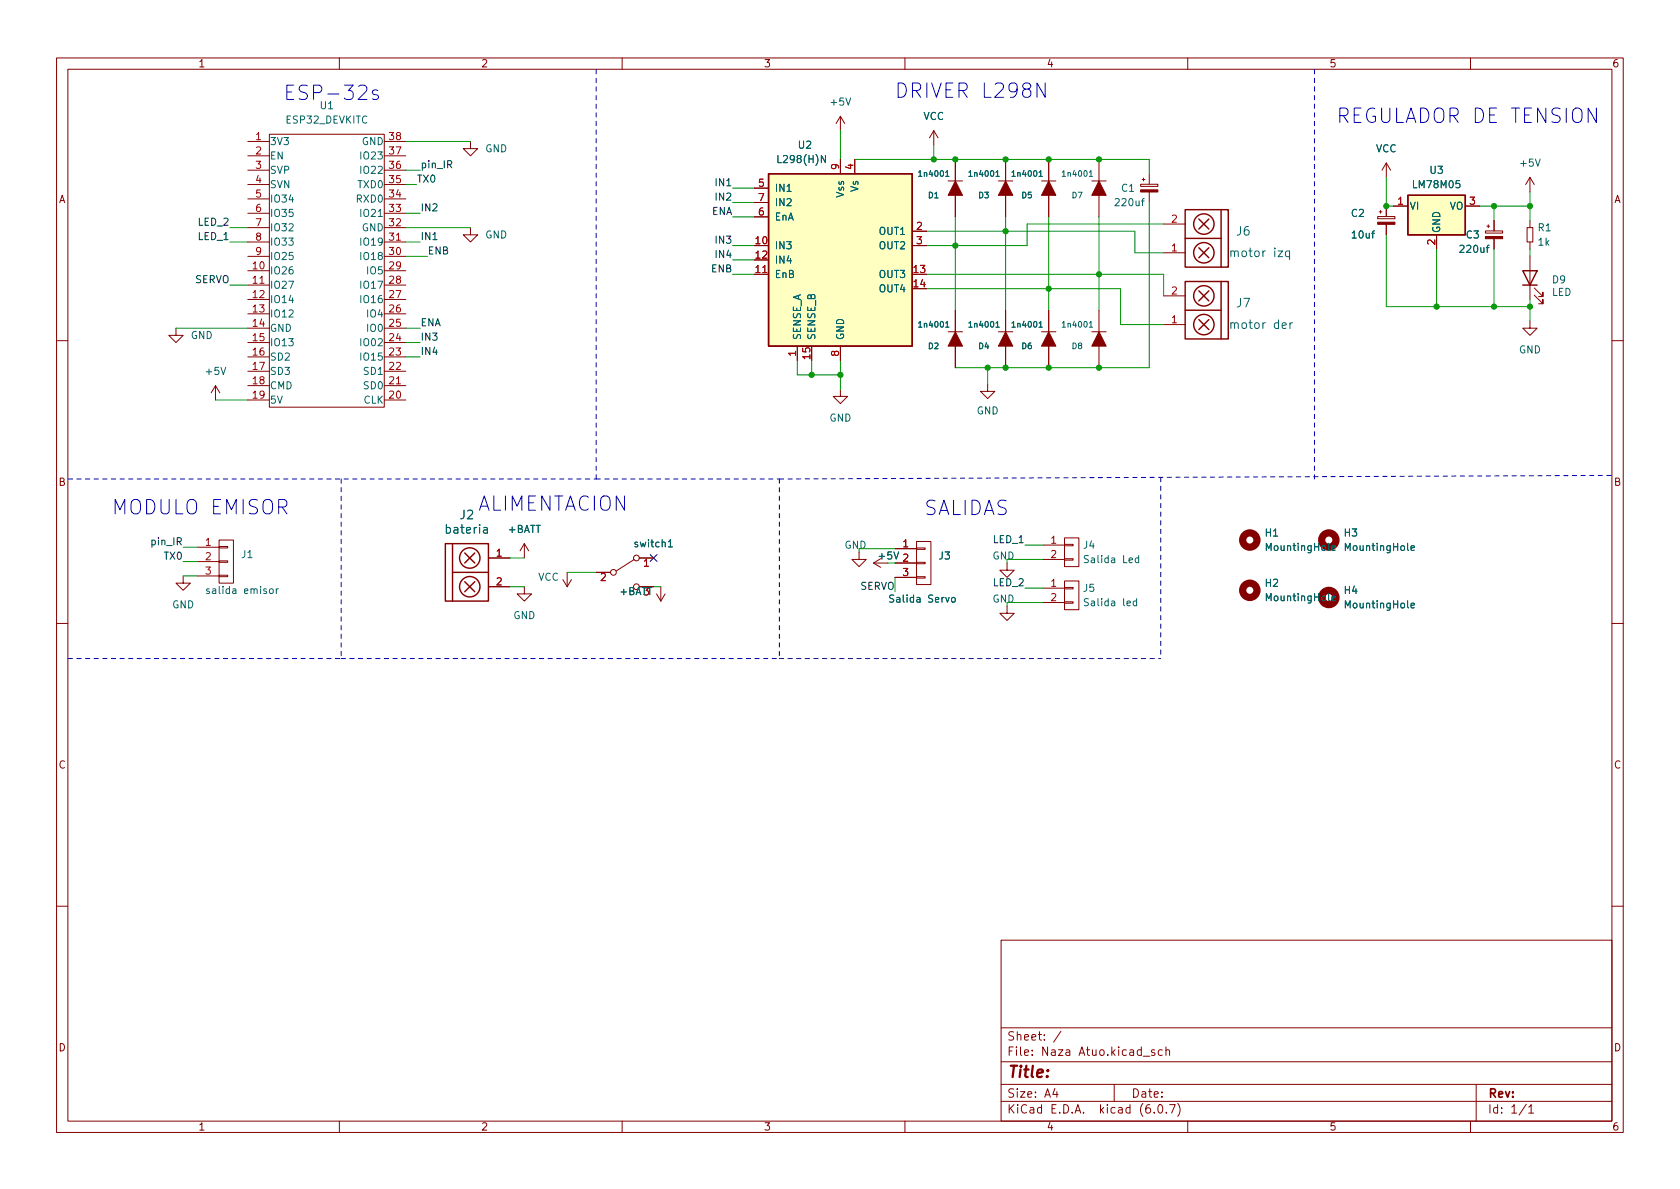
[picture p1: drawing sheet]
<svg xmlns="http://www.w3.org/2000/svg" width="297mm" height="210mm" viewBox="0 0 297 210" stroke-linecap="round" stroke-linejoin="round" font-family="sans-serif">
<g fill="none" stroke="#840000" stroke-width=".18">
<path d="M10 10.2h277v190.1h-277zM12 12.2h273v186.1h-273zM60 10.2v2M110 10.2v2M160 10.2v2M210 10.2v2M260 10.2v2M43.8 25h3.8M43.8 27.6h3.8M43.8 30.1h3.8M43.8 37.7h3.8M43.8 35.2h3.8"/>
<path d="M43.8 32.6h3.8M47.6 23.7h20.3v48.3h-20.3zM67.9 25h3.9M67.9 27.6h3.9M67.9 30.1h3.9M67.9 37.7h3.9M67.9 35.2h3.9M67.9 32.6h3.9M83.2 25v1.3h1.3l-1.3 1.3-1.3-1.3h1.3M133.3 33.3h2.6M133.3 38.3h2.6M133.3 35.8h2.6"/>
<path d="M148.6 20.6v2.5M148.6 28.2v2.5M148.6 20.6l-.8 1.2M148.6 20.6l.8 1.2M151.1 28.2v2.5M165.1 23.1l-.8 1.3M165.1 23.1v2.5M165.1 23.1l.8 1.3M167.6 32h2.6M168.9 28.2v3.8M168.9 34.5v3.8M176.5 32h2.6"/>
<path d="M177.8 28.2v3.8M177.8 34.5v3.8M184.1 32h2.6M185.4 28.2v3.8M185.4 34.5v3.8M193 32h2.6M194.3 28.2v3.8M194.3 34.5v3.8M201.7 32.6h3v.4h-3zM201.9 31.7h.5M202.2 31.5v.5M203.2 30.7v1.9"/>
<path d="M203.2 34v1.8M205.7 39.6h3.8M243.6 38.3h3v.4h-3zM243.8 37.5h.5M244.1 37.2v.5M245.1 28.8v2.6M245.1 36.4v1.9M245.1 39.7v1.8M245.1 28.8l-.8 1.3M245.1 28.8l.8 1.3M246.4 36.4h2.5M259.1 36.4h2.5"/>
<path d="M262.9 40h.5M263.1 39.7v.6M264.2 39v1.8M270.5 31.4v2.5M270.5 39v1.3M270.5 31.4l-.8 1.2M270.5 31.4l.8 1.2M31.1 58v1.3h1.3l-1.3 1.3-1.3-1.3h1.3M43.8 47.9h3.8M43.8 50.4h3.8M43.8 53h3.8M43.8 55.5h3.8"/>
<path d="M43.8 58h3.8M43.8 45.3h3.8M43.8 42.8h3.8M43.8 40.3h3.8M67.9 47.9h3.9M67.9 50.4h3.9M67.9 53h3.9M67.9 55.5h3.9M67.9 58h3.9M67.9 45.3h3.9M67.9 42.8h3.9M67.9 40.3h3.9"/>
<path d="M83.2 40.3v1.2h1.3l-1.3 1.3-1.3-1.3h1.3M133.3 48.5h2.6M161.3 40.9h2.5M161.3 43.4h2.5M167.6 58.7h2.6M168.9 54.9v3.8M176.5 58.7h2.6M177.8 54.9v3.8M184.1 58.7h2.6M185.4 54.9v3.8M193 58.7h2.6M194.3 54.9v3.8"/>
<path d="M205.7 44.7h3.8M205.7 57.4h3.8M205.7 52.3h3.8M254 41.5v2.6M262.6 40.8h3.1v.4h-3.1zM264.2 42.2v1.9M270 40.3h1v2.5h-1zM270.5 56.8v1.2h1.3l-1.3 1.3-1.3-1.3h1.3M270.5 42.8v1.3M270.5 45.3v7.7M271.3 52.2l1.5 1.5v-.7v.7h-.8M271.3 50.9l1.5 1.5v-.7v.7h-.8"/>
<path d="M10 60.2h2M38.1 68.2l-.8 1.3M38.1 68.2v2.5M38.1 68.2l.8 1.3M43.8 60.6h3.8M43.8 63.1h3.8M43.8 65.7h3.8M43.8 68.2h3.8M43.8 70.7h3.8M67.9 60.6h3.9M67.9 63.1h3.9M67.9 65.7h3.9"/>
<path d="M67.9 68.2h3.9M67.9 70.7h3.9M141 61.2v2.5M148.6 68.8v1.3h1.3l-1.3 1.3-1.3-1.3h1.3M148.6 61.2v2.5M168.9 61.2v3.8M174.6 67.9v1.3h1.3l-1.3 1.3-1.2-1.3h1.2M177.8 61.2v3.8M185.4 61.2v3.8M194.3 61.2v3.8M285 60.2h2M34.9 96.8h3.8"/>
<path d="M34.9 99.3h3.8M38.7 99.2h1.6v.2h-1.6zM38.7 96.6h1.6v.3h-1.6zM38.7 95.5h2.6v7.6h-2.6zM86.4 98.7h3.8M92.7 96.1l-.8 1.3M92.7 96.1v2.6M92.7 96.1l.8 1.3M112.1 98.9l-3.1 2.1M113 98.7h2.6M151.9 97.7v1.2h1.3l-1.3 1.3-1.3-1.3h1.3M154.4 99.6h2.6"/>
<path d="M154.4 99.6l1.3 .7M155.7 98.8l-1.3 .8M158.2 97h3.9M158.2 99.6h3.9M162.1 99.4h1.5v.3h-1.5zM162.1 96.9h1.5v.2h-1.5zM162.1 95.8h2.5v7.6h-2.5zM178.1 99.6v1.2h1.2l-1.2 1.3-1.3-1.3h1.3M184.4 96.4h3.8M184.4 98.9h3.8M188.2 98.8h1.5v.3h-1.5zM188.2 96.3h1.5v.2h-1.5z"/>
<path d="M188.2 95.1h2.6v5.1h-2.6zM10 110.2h2M32.4 101.8v1.3h1.3l-1.3 1.3-1.3-1.3h1.3M34.9 101.8h3.8M38.7 101.7h1.6v.3h-1.6zM86.4 103.8h3.8M92.7 103.8v1.2h1.3l-1.3 1.3-1.3-1.3h1.3M99.5 102.5l.8 1.3M100.3 101.2v2.6M101 102.5l-.7 1.3M105.4 101.2h2.5M116.1 105l.7 1.3"/>
<path d="M116.8 103.8v2.5M117.6 105l-.8 1.3M158.2 102.1h3.9M162.1 102h1.5v.2h-1.5zM178.1 107.2v1.3h1.2l-1.2 1.2-1.3-1.2h1.3M184.4 104h3.8M184.4 106.5h3.8M188.2 106.4h1.5v.3h-1.5zM188.2 103.9h1.5v.2h-1.5zM188.2 102.7h2.6v5.1h-2.6zM285 110.2h2M10 160.2h2"/>
<path d="M177 166.3h108v32h-108zM285 160.2h2M60 198.3v2M110 198.3v2M160 198.3v2M177 194.8h108M177 191.8h108M177 187.8h108M177 181.8h108M186.5 192.5l-.4 1h1M186.9 193v1M187.6 182.4l-1.3 1.9"/>
<path d="M197 191.8v3M202.1 186.8h1.2M204.1 196.7v.1M204.1 185.7l-.3-.1-.2 .2v.3l.5 .1v.4h-.5M204.9 195.4l.2-.1a.81 .81 0 0 1 .6 .7 .81 .81 0 0 1-.3 .8h-.2a.81 .81 0 0 1-.6-.6 .81 .81 0 0 1 .3-.8zM205.5 185.7l-.4-.1-.3 .3v.4l.1 .3h.6M206.1 185.8l.3-.2 .3 .1 .1 .9M206.1 185.1v1.5M206.2 196.7v.1M206.8 195.3h1l-.7 1.5M208.2 195.1a1.72 1.72 0 0 1 0 2.3M210 198.3v2"/>
<path d="M260 198.3v2M261 191.8v6.5M269.9 195.3l-1.3 1.9M270.3 195.8l.4-.5v1.5M270.3 196.8h.9"/>
<circle cx="112.5" cy="98.7" r=".51"/>
<circle cx="108.5" cy="101.2" r=".51"/>
<circle cx="112.5" cy="103.8" r=".51"/>
</g>
<g fill="#ffffc2" stroke="#ffffc2" stroke-width=".18">
<path d="M135.9 30.7h25.4v30.5h-25.4z"/>
<path d="M248.9 34.5h10.2v7h-10.2z"/>
</g>
<g fill="none" stroke="#840000" stroke-width=".25">
<path d="M135.9 30.7h25.4v30.5h-25.4zM209.5 37.1h7.7v10.1h-7.7zM212 38.7l1.7 1.8M213.7 38.7l-1.7 1.8M215.9 37.1v10.1M248.9 34.5h10.2v7h-10.2zM209.5 49.8h7.7v10.1h-7.7zM209.5 42.2h6.4M209.5 54.9h6.4M212 43.8l1.7 1.8M212 51.4l1.7 1.8M212 56.5l1.7 1.8"/>
<path d="M213.7 43.8l-1.7 1.8M213.7 51.4l-1.7 1.8M213.7 56.5l-1.7 1.8M215.9 49.8v10.1M269.2 47.9h2.6l-1.3 2.5zM269.2 50.4h2.6M78.7 96.1h7.7v10.2h-7.7zM80 96.1v10.2M82.2 97.8l1.7 1.8M83.9 97.8l-1.7 1.8M80 101.2h6.4M82.2 102.9l1.7 1.7"/>
<path d="M83.9 102.9l-1.7 1.7"/>
<circle cx="212.9" cy="39.6" r="1.8"/>
<circle cx="212.9" cy="44.7" r="1.8"/>
<circle cx="212.9" cy="57.4" r="1.8"/>
<circle cx="212.9" cy="52.3" r="1.8"/>
<circle cx="83.1" cy="98.7" r="1.8"/>
<circle cx="83.1" cy="103.8" r="1.8"/>
</g>
<g fill="none" stroke="#006464" stroke-width=".18">
<path d="M167.2 31.2h.6M176.1 31.2h.6M183.7 31.2h.6M192.6 31.2h.6M167.2 57.9h.6M176.1 57.9h.6M183.7 57.9h.6M192.6 57.9h.6M228 44.4h-.4l-.3 .3v.4l.1 .2h.6M228 44.4v1.5M228.1 57.1v1M228.5 57.1h-.3l-.1 .3"/>
<path d="M118.2 95.8l.3-.4v1.3M118.2 96.7h.7M201.3 98.7h-.3l-.3 .2 .1 .5h.5M201.3 98.2v1.3M235.5 96.9l.6-.1v-.2l-.4-.1-.2 .2 .1 .6h.5M249.5 96.9l.6-.1-.1-.2-.3-.1-.2 .2v.6h.5M37 104.2l-.3-.1-.2 .2 .1 .2 .4 .1v.3h-.5M47.7 104.2l.2-.1 .3 .1 .1 .5-.1 .2-.3 .1-.2-.2zM48.9 104.1v.9M49.2 104.1l-.3 .3M168.3 105.8l.2-.2 .3 .2 .1 .4-.1 .2-.3 .1-.2-.1zM201 106.3h-.4l-.2 .2 .1 .6h.5"/>
<path d="M201 105.9v1.2M235.5 105.8l.6-.1v-.3h-.4l-.2 .2 .1 .6h.5M249.5 107.1l.6-.1-.1-.3h-.3l-.2 .1v.6h.5"/>
</g>
<g fill="#840000" stroke="#840000" stroke-width=".18">
<path d="M262.6 41.8h3.1v.4h-3.1z"/>
<path d="M185.4 58.7l1.3 2.5h-2.6z"/>
<path d="M168.9 32l1.3 2.5h-2.6z"/>
<path d="M201.7 33.6h3v.4h-3z"/>
<path d="M194.3 32l1.3 2.5h-2.6z"/>
<path d="M185.4 32l1.3 2.5h-2.6z"/>
<path d="M177.8 32l1.3 2.5h-2.6z"/>
<path d="M177.8 58.7l1.3 2.5h-2.6z"/>
<path d="M243.6 39.3h3v.4h-3z"/>
<path d="M168.9 58.7l1.3 2.5h-2.6z"/>
<path d="M194.3 58.7l1.3 2.5h-2.6z"/>
</g>
<g fill="none" stroke="#840000" stroke-width="1.3">
<circle cx="221" cy="95.5" r="1.27"/>
<circle cx="234.9" cy="95.5" r="1.27"/>
<circle cx="221" cy="104.4" r="1.27"/>
<circle cx="234.9" cy="105.7" r="1.27"/>
</g>
<path d="M66.8 16l-.6-.1-.4 .4 .2 .3 .8 .3 .1 .2-.1 .4-.2 .1-.8-.1M184.8 14.7v2.5l-1.5-2.5v2.5M282.3 19.1v2.6l-1.5-2.6v2.6" fill="none" stroke="#0000c2" stroke-width=".18"/>
<path d="M105.4 12.3v73M232.4 12.3v72.4M12.1 84.7h93.3M60.3 84.7v31.8M105.4 84.7h32.4M137.8 84.7l147.3-.6M137.8 84.7v31.8M12.1 116.5h48.2M60.3 116.5h77.5" fill="none" stroke="#0000c2" stroke-width=".18" stroke-dasharray=".8 .8"/>
<path d="M205.2 84.4v32.1M137.8 116.5h67.4" fill="none" stroke="#000084" stroke-width=".18" stroke-dasharray=".8 .8"/>
<g fill="none" stroke="#009600" stroke-width=".18">
<path d="M71.8 30.1h2.5M71.8 25h11.4M71.8 32.6h1.9M71.8 37.7h2.5M129.5 38.3h3.8M129.5 35.8h3.8M129.5 33.3h3.8M148.6 23.1v5.1M151.1 28.2h52.1v2.5M165.1 25.6v2.6M168.9 38.3v16.6M177.8 38.3v16.6"/>
<path d="M185.4 38.3v16.6M194.3 38.3v16.6M203.2 35.8v29.2h-34.3M205.7 39.6h-24.1v3.8h-17.8M245.1 31.4v5h1.3M261.6 36.4h8.9M264.2 36.4v2.6M270.5 33.9v5.1M31.1 58h12.7M40.6 50.4h3.2M40.6 42.8h3.2M40.6 40.3h3.2"/>
<path d="M71.8 42.8h2.5M71.8 45.3h3.8M71.8 58h2.5M71.8 40.3h11.4M129.5 48.5h3.8M129.5 43.4h3.8M129.5 46h3.8M163.8 51h34.3v6.4h7.6M163.8 40.9h36.9v3.8h5M163.8 48.5h41.9v3.8M245.1 41.5v12.7h25.4M254 44.1v10.1"/>
<path d="M264.2 44.1v10.1M270.5 44.1v1.2M270.5 53v3.8M38.1 70.7h5.7M71.8 63.1h2.5M71.8 60.6h2.5M141 63.7v2.6h7.6M143.5 63.7v2.6M148.6 63.7v5.1M174.6 65v2.9M32.4 96.8h2.5M32.4 99.3h2.5"/>
<path d="M90.2 98.7h2.5M151.9 97h6.3M178.1 98.9h6.3M181.2 96.4h3.2M32.4 101.8h2.5M90.2 103.8h2.5M100.3 101.2h5.1M115.6 103.8h1.2M158.2 102.1v2.5M178.1 106.5h6.3M181.2 104h3.2"/>
</g>
<path d="M115 98.1l1.2 1.2M116.2 98.1l-1.2 1.2" fill="none" stroke="#000084" stroke-width=".18"/>
<g fill="#009600" stroke="#009600" stroke-width=".18">
<circle cx="270.5" cy="36.4" r=".46"/>
<circle cx="254" cy="54.2" r=".46"/>
<circle cx="264.2" cy="54.2" r=".46"/>
<circle cx="245.1" cy="36.4" r=".46"/>
<circle cx="264.2" cy="36.4" r=".46"/>
<circle cx="270.5" cy="54.2" r=".46"/>
<circle cx="185.4" cy="51" r=".46"/>
<circle cx="168.9" cy="43.4" r=".46"/>
<circle cx="165.1" cy="28.2" r=".46"/>
<circle cx="143.5" cy="66.3" r=".46"/>
<circle cx="174.6" cy="65" r=".46"/>
<circle cx="148.6" cy="66.3" r=".46"/>
<circle cx="194.3" cy="65" r=".46"/>
<circle cx="185.4" cy="28.2" r=".46"/>
<circle cx="194.3" cy="28.2" r=".46"/>
<circle cx="194.3" cy="48.5" r=".46"/>
<circle cx="177.8" cy="28.2" r=".46"/>
<circle cx="177.8" cy="40.9" r=".46"/>
<circle cx="185.4" cy="65" r=".46"/>
<circle cx="177.8" cy="65" r=".46"/>
<circle cx="168.9" cy="28.2" r=".46"/>
</g>
<g font-size="3.5" fill="#0000c2">
<text x="50" y="17.7">ESP-32s</text>
<text x="158.1" y="17.3">DRIVER L298N</text>
<text x="236.2" y="21.8">REGULADOR DE TENSION</text>
<text x="19.7" y="91">MODULO EMISOR</text>
<text x="84.5" y="90.4">ALIMENTACION</text>
<text x="163.3" y="91.1">SALIDAS</text>
</g>
<text font-size="2.8" fill="#840000" x="178" y="190.6">Title:</text>
<g font-size="2.1" fill="#006464">
<text x="218.7" y="41.7">J6</text>
<text x="218" y="45.5">motor izq</text>
<text x="218" y="58.2">motor der</text>
<text x="218.7" y="54.4">J7</text>
<text x="79.1" y="94.4">bateria</text>
<text x="81.4" y="91.8">J2</text>
</g>
<g font-size="2.1" fill="#840000">
<text x="178" y="184">Sheet: /</text>
<text x="178" y="186.7">File: Naza Atuo.kicad_sch</text>
<text x="178" y="196.9">KiCad E.D.A. kicad (6.0.7)</text>
<text x="178" y="194.1">Size: A4</text>
<text x="200" y="194.1">Date:</text>
<text x="263" y="194.1">Rev:</text>
<text x="263" y="196.9">Id: 1/1</text>
</g>
<g font-size="1.8" fill="#840000">
<text x="35" y="11.9">1</text>
<text x="85" y="11.9">2</text>
<text x="135" y="11.9">3</text>
<text x="185" y="11.9">4</text>
<text x="235" y="11.9">5</text>
<text x="285" y="11.9">6</text>
<text x="10.3" y="35.9">A</text>
<text x="285.3" y="35.9">A</text>
<text x="10.3" y="85.9">B</text>
<text x="285.3" y="85.9">B</text>
<text x="10.3" y="135.9">C</text>
<text x="285.3" y="135.9">C</text>
<text x="10.3" y="185.9">D</text>
<text x="285.3" y="185.9">D</text>
<text x="35" y="199.9">1</text>
<text x="85" y="199.9">2</text>
<text x="135" y="199.9">3</text>
<text x="185" y="199.9">4</text>
<text x="235" y="199.9">5</text>
<text x="285" y="199.9">6</text>
</g>
<g font-size="1.8" fill="#006464">
<text x="50.7" y="21.8">ESP32_DEVKITC</text>
<text x="56.7" y="19.3">U1</text>
<text x="147" y="18.7">+5V</text>
<text x="163.2" y="21.2">VCC</text>
<text x="47.7" y="25.6">3V3</text>
<text x="47.7" y="28.2">EN</text>
<text x="64" y="25.6">GND</text>
<text x="64.1" y="28.2">IO23</text>
<text x="85.8" y="26.9">GND</text>
<text x="137.9" y="28.8">L298(H)N</text>
<text x="141.2" y="26.3">U2</text>
<text x="243.2" y="26.9">VCC</text>
<text x="268.9" y="29.5">+5V</text>
<text x="47.7" y="30.7">SVP</text>
<text x="47.7" y="33.3">SVN</text>
<text x="47.7" y="35.8">IO34</text>
<text x="63.2" y="35.8">RXD0</text>
<text x="63.4" y="33.3">TXD0</text>
<text x="64.1" y="30.7">IO22</text>
<text x="136.9" y="33.9">IN1</text>
<text x="149.2" y="34.9" transform="rotate(-90 149.2 34.9)">Vss</text>
<text x="151.8" y="33.9" transform="rotate(-90 151.8 33.9)">Vs</text>
<text x="198.3" y="33.9">C1</text>
<text x="250" y="33.3">LM78M05</text>
<text x="252.9" y="30.7">U3</text>
<text x="47.7" y="38.3">IO35</text>
<text x="47.7" y="40.9">IO32</text>
<text x="64" y="40.9">GND</text>
<text x="64.1" y="38.3">IO21</text>
<text x="136.9" y="39">EnA</text>
<text x="136.9" y="36.4">IN2</text>
<text x="155.6" y="41.5">OUT1</text>
<text x="197.4" y="36.4">220uf</text>
<text x="238.9" y="38.3">C2</text>
<text x="249.2" y="37.1">VI</text>
<text x="254.6" y="41.3" transform="rotate(-90 254.6 41.3)">GND</text>
<text x="256.3" y="37.1">VO</text>
<text x="272" y="40.9">R1</text>
<text x="47.7" y="43.4">IO33</text>
<text x="47.7" y="46">IO25</text>
<text x="64.1" y="46">IO18</text>
<text x="64.1" y="43.4">IO19</text>
<text x="85.8" y="42.2">GND</text>
<text x="136.9" y="44.1">IN3</text>
<text x="136.9" y="46.6">IN4</text>
<text x="155.6" y="44.1">OUT2</text>
<text x="239.2" y="42.2">10uf</text>
<text x="258.3" y="44.7">220uf</text>
<text x="259.3" y="42.2">C3</text>
<text x="272" y="43.4">1k</text>
<text x="47.7" y="48.5">IO26</text>
<text x="47.7" y="51">IO27</text>
<text x="47.7" y="53.6">IO14</text>
<text x="64.1" y="53.6">IO16</text>
<text x="64.1" y="51">IO17</text>
<text x="65.1" y="48.5">IO5</text>
<text x="136.9" y="49.1">EnB</text>
<text x="155.6" y="49.1">OUT3</text>
<text x="155.6" y="51.7">OUT4</text>
<text x="274.4" y="52.3">LED</text>
<text x="274.5" y="50.1">D9</text>
<text x="33.7" y="59.9">GND</text>
<text x="47.7" y="56.1">IO12</text>
<text x="47.7" y="58.7">GND</text>
<text x="65.1" y="58.7">IO0</text>
<text x="65.1" y="56.1">IO4</text>
<text x="47.7" y="61.2">IO13</text>
<text x="47.7" y="63.7">SD2</text>
<text x="64.1" y="63.7">IO15</text>
<text x="64.1" y="61.2">IO02</text>
<text x="141.6" y="60.2" transform="rotate(-90 141.6 60.2)">SENSE_A</text>
<text x="144.1" y="60.2" transform="rotate(-90 144.1 60.2)">SENSE_B</text>
<text x="149.2" y="60.2" transform="rotate(-90 149.2 60.2)">GND</text>
<text x="268.5" y="62.5">GND</text>
<text x="36.5" y="66.3">+5V</text>
<text x="47.7" y="66.3">SD3</text>
<text x="47.7" y="68.8">CMD</text>
<text x="47.7" y="71.4">5V</text>
<text x="64.3" y="71.4">CLK</text>
<text x="64.5" y="68.8">SD0</text>
<text x="64.5" y="66.3">SD1</text>
<text x="146.6" y="74.5">GND</text>
<text x="172.7" y="73.3">GND</text>
<text x="89.8" y="94.2">+BATT</text>
<text x="223.7" y="94.9">H1</text>
<text x="237.7" y="94.9">H3</text>
<text x="42.7" y="98.7">J1</text>
<text x="112.3" y="96.8">switch1</text>
<text x="155.5" y="98.9">+5V 2</text>
<text x="166" y="98.9">J3</text>
<text x="191.6" y="97">J4</text>
<text x="192.1" y="99.6">Salida Led</text>
<text x="224.1" y="97.4">MountingHole</text>
<text x="238.1" y="97.4">MountingHole</text>
<text x="30.4" y="107.6">GND</text>
<text x="37.2" y="105">salida emisor</text>
<text x="95.1" y="102.7">VCC</text>
<text x="109.6" y="105.2">+BATT</text>
<text x="113.8" y="105.3">3</text>
<text x="157.8" y="106.5">Salida Servo</text>
<text x="191.6" y="104.6">J5</text>
<text x="192.2" y="107.2">Salida led</text>
<text x="223.7" y="103.8">H2</text>
<text x="224.1" y="106.3">MountingHole</text>
<text x="237.7" y="105">H4</text>
<text x="238.1" y="107.6">MountingHole</text>
<text x="90.7" y="109.5">GND</text>
</g>
<g font-size="1.8" fill="#a90000">
<text x="45.2" y="24.8">1</text>
<text x="45.2" y="27.3">2</text>
<text x="45.2" y="29.8">3</text>
<text x="68.9" y="29.8">36</text>
<text x="68.9" y="27.3">37</text>
<text x="68.9" y="24.8">38</text>
<text x="148.3" y="30" transform="rotate(-90 148.3 30)">9</text>
<text x="150.9" y="30" transform="rotate(-90 150.9 30)">4</text>
<text x="45.2" y="32.4">4</text>
<text x="45.2" y="34.9">5</text>
<text x="68.9" y="34.9">34</text>
<text x="68.9" y="32.4">35</text>
<text x="134.1" y="33">5</text>
<text x="134.1" y="35.6">7</text>
<text x="45.2" y="37.5">6</text>
<text x="45.2" y="40">7</text>
<text x="68.9" y="40">32</text>
<text x="68.9" y="37.5">33</text>
<text x="134.1" y="38.1">6</text>
<text x="162.1" y="40.6">2</text>
<text x="207.2" y="39.4">2</text>
<text x="247.2" y="36.2">1</text>
<text x="259.9" y="36.2">3</text>
<text x="44.7" y="47.6">10</text>
<text x="45.2" y="42.5">8</text>
<text x="45.2" y="45.1">9</text>
<text x="68.9" y="47.6">29</text>
<text x="68.9" y="45.1">30</text>
<text x="68.9" y="42.5">31</text>
<text x="133.6" y="43.2">10</text>
<text x="133.6" y="45.7">12</text>
<text x="162.1" y="43.2">3</text>
<text x="207.2" y="44.4">1</text>
<text x="253.7" y="43.3" transform="rotate(-90 253.7 43.3)">2</text>
<text x="44.7" y="50.2">11</text>
<text x="44.7" y="52.7">12</text>
<text x="68.9" y="52.7">27</text>
<text x="68.9" y="50.2">28</text>
<text x="133.6" y="48.3">11</text>
<text x="161.6" y="48.3">13</text>
<text x="161.6" y="50.8">14</text>
<text x="207.2" y="52.1">2</text>
<text x="44.7" y="55.2">13</text>
<text x="44.7" y="57.8">14</text>
<text x="68.9" y="57.8">25</text>
<text x="68.9" y="55.2">26</text>
<text x="207.2" y="57.1">1</text>
<text x="44.7" y="60.3">15</text>
<text x="44.7" y="62.9">16</text>
<text x="44.7" y="65.4">17</text>
<text x="68.9" y="65.4">22</text>
<text x="68.9" y="62.9">23</text>
<text x="68.9" y="60.3">24</text>
<text x="140.7" y="63" transform="rotate(-90 140.7 63)">1</text>
<text x="143.3" y="63.5" transform="rotate(-90 143.3 63.5)">15</text>
<text x="148.3" y="63" transform="rotate(-90 148.3 63)">8</text>
<text x="44.7" y="67.9">18</text>
<text x="44.7" y="70.5">19</text>
<text x="68.9" y="70.5">20</text>
<text x="68.9" y="67.9">21</text>
<text x="36.3" y="96.5">1</text>
<text x="36.3" y="99.1">2</text>
<text x="36.3" y="101.6">3</text>
<text x="87.8" y="98.4">1</text>
<text x="113.8" y="100.2">1</text>
<text x="159.7" y="96.8">1</text>
<text x="159.7" y="101.8">3</text>
<text x="185.8" y="96.1">1</text>
<text x="185.8" y="98.7">2</text>
<text x="87.8" y="103.5">2</text>
<text x="106.2" y="102.7">2</text>
<text x="185.8" y="103.8">1</text>
<text x="185.8" y="106.3">2</text>
</g>
<g font-size="1.8" fill="#0f0f0f">
<text x="74.3" y="29.7">pin_IR</text>
<text x="73.7" y="32.3">TX0</text>
<text x="126.8" y="35.5">IN2</text>
<text x="126.8" y="32.9">IN1</text>
<text x="35.1" y="39.9">LED_2</text>
<text x="74.3" y="37.4">IN2</text>
<text x="125.8" y="38">ENA</text>
<text x="35.1" y="42.4">LED_1</text>
<text x="74.3" y="42.4">IN1</text>
<text x="75.6" y="45">ENB</text>
<text x="126.8" y="43.1">IN3</text>
<text x="126.8" y="45.6">IN4</text>
<text x="34.4" y="50.1">SERVO</text>
<text x="125.8" y="48.2">ENB</text>
<text x="74.3" y="57.7">ENA</text>
<text x="74.3" y="62.8">IN4</text>
<text x="74.3" y="60.2">IN3</text>
<text x="27" y="96.4">pin_IR</text>
<text x="29.1" y="99">TX0</text>
<text x="175.7" y="96">LED_1</text>
<text x="152" y="104.3">SERVO</text>
<text x="175.7" y="103.7">LED_2</text>
</g>
<g font-size="1.8" fill="#009600">
<text x="149.3" y="97">GND</text>
<text x="175.5" y="98.9">GND</text>
<text x="175.5" y="106.5">GND</text>
</g>
<g font-size="1.4" fill="#006464">
<text x="162.7" y="31.2">1n4001</text>
<text x="164.2" y="35">D1</text>
<text x="171.6" y="31.2">1n4001</text>
<text x="173" y="35">D3</text>
<text x="179.2" y="31.2">1n4001</text>
<text x="180.7" y="35">D5</text>
<text x="188.1" y="31.2">1n4001</text>
<text x="189.6" y="35">D7</text>
<text x="162.7" y="57.9">1n4001</text>
<text x="171.6" y="57.9">1n4001</text>
<text x="179.2" y="57.9">1n4001</text>
<text x="188.1" y="57.9">1n4001</text>
<text x="164.2" y="61.7">D2</text>
<text x="173" y="61.7">D4</text>
<text x="180.7" y="61.7">D6</text>
<text x="189.6" y="61.7">D8</text>
</g>
</svg>
